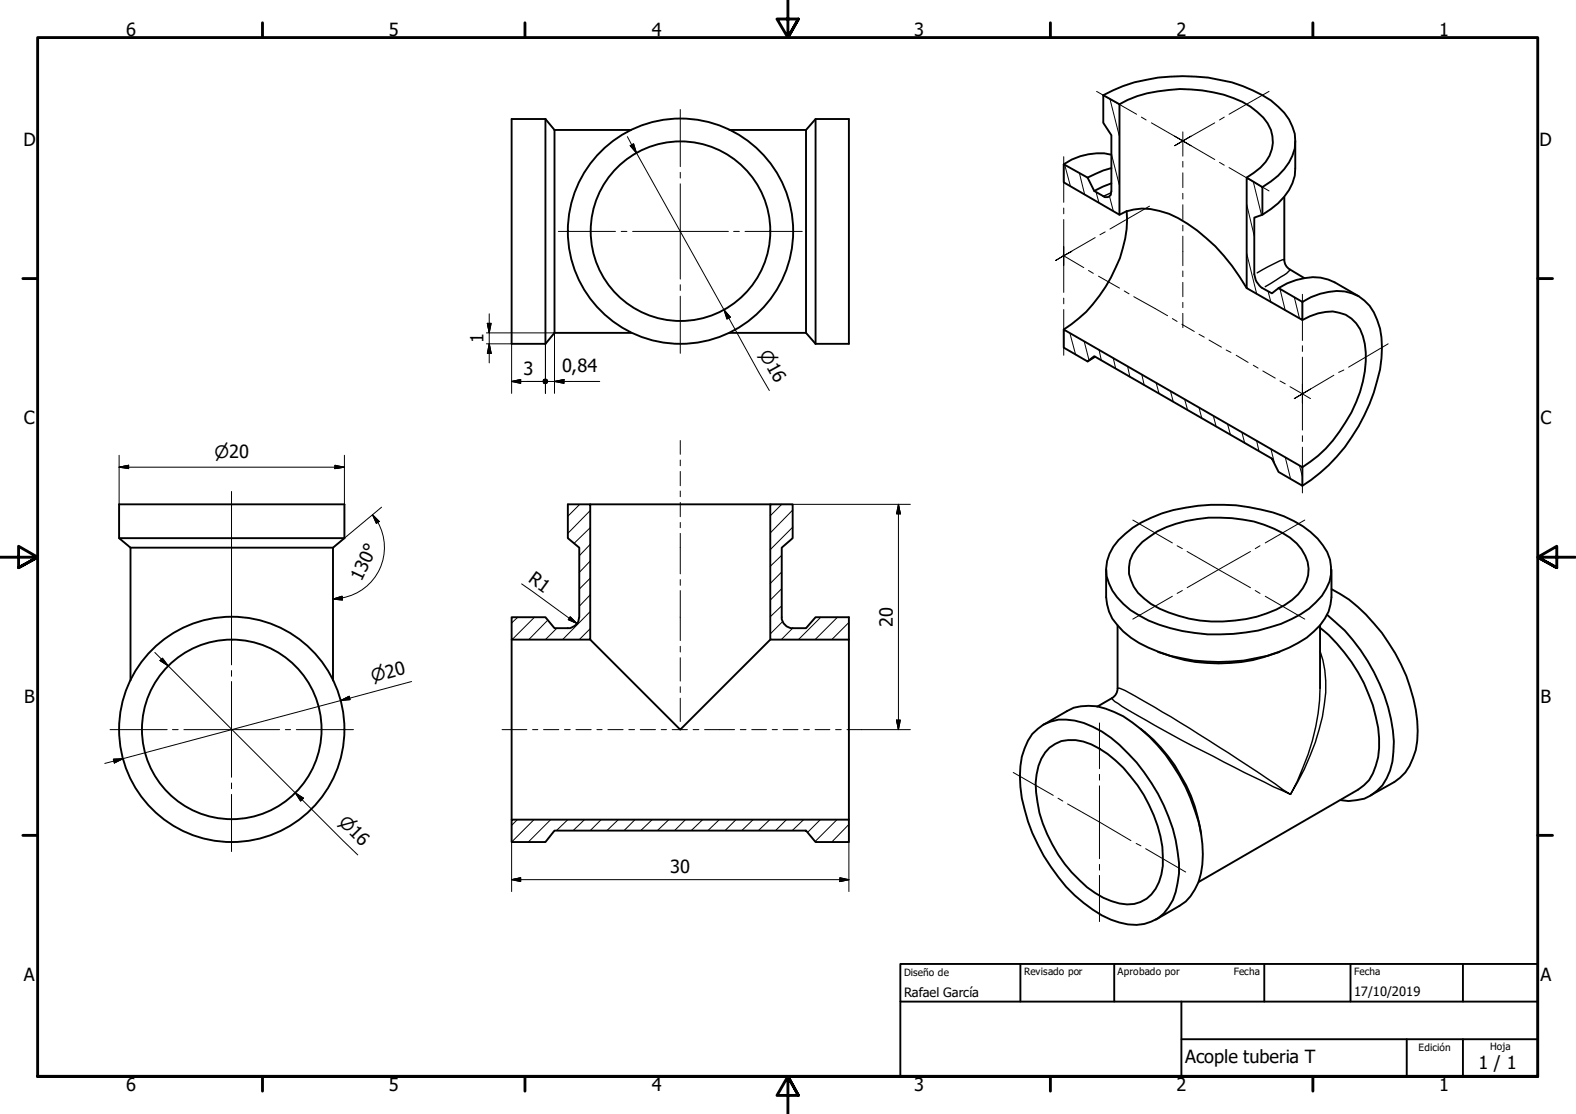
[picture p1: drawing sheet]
<svg xmlns="http://www.w3.org/2000/svg" width="420mm" height="297mm" viewBox="0 0 420 297" stroke-linecap="round" stroke-linejoin="round" font-family="sans-serif">
<!-- layer: Sombreado (ISO) -->
<g fill="none" stroke="#000" stroke-width=".27">
<path d="M294.1 32.5l.2 .4M295.9 26.4l2.5 10M283.8 43.9l1.6 5.7M287.8 46.2l1.4 5.7M292.2 51.3l.8 2.8M295.8 52.3l1 3.9M296.3 41l2.1 8.5M332.4 54.5l2 8.5M334.1 48.5l2.2 8.8M332.4 67.5l2.6 10.8M338.1 77.7l.7 2.9M341.2 77.1l1.4 5.7"/>
<path d="M345.1 79.2l1.4 5.7M285.2 88.9l1.6 5.7M289.1 91l1.2 5M293 93.2l.6 2.9M296.8 95.5l.6 2.8M300.6 97.6l.6 3M304.4 99.9l.7 2.8M308.2 102.1l.8 2.8M312 104.3l.8 2.9M315.8 106.5l.8 2.8M319.7 108.7l.7 2.9M323.5 110.9l.7 2.9"/>
<path d="M327.3 113.1l.7 2.8M331.1 115.3l.8 2.9M335 117.6l.7 2.8M338.8 119.7l1.1 4.1M154.6 134.5l-3.2 3.2M157.4 136.1l-6 6.1M208.4 134.5l-3 3M211.3 136l-5.9 6.1M342.6 121.9l1.4 5.7M346.5 124.2l.7 2.9M157.4 158.6l-3 3.1M157.4 154.2l-3 2.9"/>
<path d="M157.4 149.6l-3 3M157.4 145.1l-3 3.1M157.4 140.7l-4.4 4.2M208.4 157l-3 3M208.4 152.5l-3 3.1M208.4 148.1l-3 2.9M211.3 140.6l-5.9 5.9M138 164.6l-1.6 1.5M142.5 164.6l-6 5.9M146 165.3l-5 5.2M148.5 167.5l-3.1 3M157.4 167.6l-3 2.9"/>
<path d="M157.4 163.1l-7.4 7.4M208.4 161.5l-3 3M208.7 165.7l-3.3 3.3M211.3 167.5l-3 3M218.8 164.6l-5.9 5.9M223.3 164.6l-6 5.9M226.3 170.4v.1M226.3 166l-4.6 4.5M137.9 218.6l-1.5 1.5M142.4 218.6l-6 5.9M146.8 218.6l-6 5.9M151.4 218.6l-3.1 2.9"/>
<path d="M155.8 218.6l-3 2.9M160.3 218.6l-2.9 2.9M164.8 218.6l-3 2.9M169.3 218.6l-2.9 2.9M173.9 218.6l-3.1 2.9M178.3 218.6l-3 2.9M182.8 218.6l-3 2.9M187.3 218.6l-3 2.9M191.8 218.6l-3.1 2.9M196.2 218.6l-2.9 2.9M200.8 218.6l-3.1 2.9M205.2 218.6l-3 2.9"/>
<path d="M209.7 218.6l-2.9 2.9M214.2 218.6l-3 2.9M218.7 218.6l-3.4 3.4M223.1 218.6l-5.8 5.8M226.3 219.8l-4.6 4.7M145.4 224.4l-.1 .1M226.3 224.3l-.1 .2"/>
</g>
<!-- layer: Visible (ISO) -->
<g fill="none" stroke="#000" stroke-width=".51">
<path d="M145.4 31.7h-9v60h9M145.4 31.7v60M145.4 31.7l2.4 3M147.8 34.7v54.1M147.8 34.7h20.5M194.4 34.7h20.5M214.9 34.7l2.5-3h8.9v60h-8.9M214.9 34.7v54.1M217.4 31.7v60M294.1 25.4l4.3 2.4v29.5l-14.8-8.7v-4.8l6.3 3.6 1.8 3.5 2.4 1.4a1.33 1.33 0 0 0 1.6 .1 1.33 1.33 0 0 0 .6-1.4v-14.9l-2.2-3.3zM294.1 25.4a45.8 45.8 0 0 1 31.1-4.1 35.8 35.8 0 0 1 13.6 5.5 15.6 15.6 0 0 1 6.4 8.9 12.3 12.3 0 0 1-4.5 11.1l-4.2 3.1M298.4 27.8a33.9 33.9 0 0 1 16.2-4.1 39.4 39.4 0 0 1 16.6 3.5 16.8 16.8 0 0 1 7.6 7.5 9.6 9.6 0 0 1-4.5 11.4l-1.9 1.3"/>
<path d="M345.3 37.6v7.3a13.7 13.7 0 0 1-6.5 10.8l-2.3 1.6M296.3 48.9l-4.6 2M296.3 44.8l-2.2 .7-4.2 1.9M296.3 41.3a16.4 16.4 0 0 0-12.7 2.5M298.4 57.3a13.5 13.5 0 0 1 10.7-1.1 28.9 28.9 0 0 1 12.5 7.3 50.5 50.5 0 0 1 10.8 13.3M300.4 56.2a34.3 34.3 0 0 1-7.3 22.7 30.7 30.7 0 0 1-9.5 9M332.4 47.4l4.1 2.5v7.4l-2.1 .7v15.1a5 5 0 0 0 2.1 3.7l2.6 1.4 1.8-1.4 6.3 3.7v4.8l-14.8-8.5zM342.4 52.6v16.7M340.9 76.8a16.2 16.2 0 0 1 13.2-2.3l1.8 .8 6.3 3.7M342.4 69.3l.2 1 .9 1.2 4.2 2.7M147.8 88.8h20.5M147.8 88.8l-2.4 2.9"/>
<path d="M194.4 88.8h20.5M214.9 88.8l2.5 2.9M283.6 87.9l63.6 36.7v4.9l-6.3-3.7-1.8-3.5-47.4-27.3-1.8 1.4-6.3-3.7zM292 95.1l-2.1 1.3M347.2 80.5a16.2 16.2 0 0 1 13.2-2.3 10.9 10.9 0 0 1 6.8 7.1 26.1 26.1 0 0 1 0 16.2 47.8 47.8 0 0 1-20 28M347.2 85.3a12.7 12.7 0 0 1 11.6-1.4 9.9 9.9 0 0 1 5.1 7.8 32.3 32.3 0 0 1-6.8 23.3 31.4 31.4 0 0 1-9.9 9.6M151.4 134.5h6v36h-21v-5.9h9l2.4 2.9h3.6a3 3 0 0 0 3-2.9v-18.6l-3-2.5zM157.4 134.5h48M205.4 134.5h5.9v9l-2.9 2.5v18.6a3 3 0 0 0 2.9 2.9h3.6l2.5-2.9h8.9v5.9h-20.9zM31.7 143.5h60.1M34.8 146h54M34.8 146v35.5"/>
<path d="M91.8 143.5v-9h-60.1v9l3.1 2.5M91.8 143.5l-3 2.5v35.5M294.9 151.9v7.3a12.5 12.5 0 0 0 4.6 9.2 32.9 32.9 0 0 0 15.5 7.1 45.5 45.5 0 0 0 31.1-4.1 19.4 19.4 0 0 0 8.1-8.3l.8-3.9v-7.3M298.2 144a30.2 30.2 0 0 1 17.9-8.6 47.1 47.1 0 0 1 28.8 3.5 18.1 18.1 0 0 1 9.7 10.3 11.3 11.3 0 0 1-3.8 11.4 26.6 26.6 0 0 1-12.2 6.6 48.1 48.1 0 0 1-32.4-1.7 21.3 21.3 0 0 1-9.7-8 10.7 10.7 0 0 1 1.7-13.5zM304.5 144.5a26.8 26.8 0 0 1 14.7-6.1 37.2 37.2 0 0 1 22.7 3.7 12 12 0 0 1 7 9.5 11.4 11.4 0 0 1-6.5 9.8 37.2 37.2 0 0 1-35.6-.4 12.1 12.1 0 0 1-5.8-8 9.3 9.3 0 0 1 3.5-8.5zM355 157.1a39.1 39.1 0 0 1 15.2 14.3 45 45 0 0 1 7.8 23.5 17.4 17.4 0 0 1-3.4 11.1l-1.3 1.4-1.6 1.1-6.3 3.6M136.4 170.5v48.1M157.4 170.5l24 24 24-24M226.3 170.5v48.1M297.9 166.7v16.8M308.7 173.8a44.5 44.5 0 0 0 32.4 0M351.9 167.4a43.3 43.3 0 0 1 15.8 29.4 17.9 17.9 0 0 1-2.7 11.2l-1.4 1.4-1.5 1.2-42.6 24.6"/>
<path d="M351.9 166.7v16.8M353.8 163.9a48.5 48.5 0 0 1 17.8 33.8 18.8 18.8 0 0 1-3 11.7 11 11 0 0 1-9.1 4.2l-2.1-.3M275.2 195.7a11.4 11.4 0 0 1 11.3-3.6 27.1 27.1 0 0 1 14.2 8.8 47.7 47.7 0 0 1 13.6 29.2 18.4 18.4 0 0 1-4 13.5 11.5 11.5 0 0 1-11.9 2.4 33.4 33.4 0 0 1-16.2-12.1 47.1 47.1 0 0 1-10.2-24.1 19.4 19.4 0 0 1 3.2-14.1zM278.1 193.3l6.4-3.7a12.4 12.4 0 0 1 10.3-.6 33.2 33.2 0 0 1 13.8 9.7 48.1 48.1 0 0 1 11.9 26.3 19.2 19.2 0 0 1-3.1 14l-1.3 1.4-1.6 1.1-6.4 3.7M279.8 199.4a10.4 10.4 0 0 1 11.2-.9 32.2 32.2 0 0 1 12.3 10.9 34.8 34.8 0 0 1 6.7 21.5 10.9 10.9 0 0 1-6 9.6 10.3 10.3 0 0 1-7.7-.2 25.6 25.6 0 0 1-10.5-7.7 37.5 37.5 0 0 1-9.7-23.8 13.6 13.6 0 0 1 3.7-9.4zM296.4 186.2l-3.9 2.3M297.9 183.6l-.4 1.5-1.1 1M304 194.3a44.6 44.6 0 0 1 16.2 27.9M136.4 218.6h89.9v5.9h-8.9l-2.5-3h-67.1l-2.4 3h-9z"/>
<circle cx="181.4" cy="61.6" r="23.9"/>
<circle cx="181.4" cy="61.6" r="30"/>
<circle cx="61.8" cy="194.5" r="30"/>
<circle cx="61.8" cy="194.5" r="23.9"/>
</g>
<!-- layer: Visible fina (ISO) -->
<path d="M296.2 51.4l-1.9 .9M342.4 69.2a30.2 30.2 0 0 0-7.2 3.6M343.9 72l-.9 .9-5.7 3.5M351.9 173.6a31.6 31.6 0 0 1 .7 17.5 69.6 69.6 0 0 1-8.6 20.7 61.3 61.3 0 0 0 7.9-28.3M297.9 183.5a2.77 2.77 0 0 1 2.1 .6 577.3 577.3 0 0 1 44 27.7 553.9 553.9 0 0 1-44.9-23.5l-1.9-1.2-.8-.9" fill="none" stroke="#000" stroke-width=".38"/>
<!-- layer: Borde (ISO) -->
<g fill="none" stroke="#000" stroke-width=".76">
<path d="M210.1 0v10l-3-4.9h5.8l-2.8 4.9 2.8-4.9M70 6.1v3.9M140 6.1v3.9M280 6.1v3.9M350 6.1v3.9M6.1 74.3h3.9M410 74.3h3.9M0 148.6h10l-5-2.9v5.7l5-2.8-5 2.8M420 148.6h-10l5-2.9v5.7l-5-2.8 5 2.8M6.1 222.7h3.9M410 222.7h3.9M10 287v-277h400v277h-400h400"/>
<path d="M70 287v3.9M140 287v3.9M212.9 292.1l-2.8-5.1 2.8 5.1h-5.8l3-5.1v10M280 287v3.9M350 287v3.9"/>
</g>
<path d="M240 257h170v30h-170zM272 257v10.1M297.1 257v10.1M337.1 257v10.1M360 257v10.1M390 257v10.1M240 267.1h170M315 277.1h95M315 267.1v19.9M375 277.1v9.9M390 277.1v9.9" fill="none" stroke="#000" stroke-width=".51"/>
<!-- layer: Marca de centro (ISO) -->
<g fill="none" stroke="#000" stroke-width=".27">
<path d="M181.4 29.2v15.2M292.4 24.4l10.6 6.1M304.3 31.2l1.3 .8M307 32.8l8.3 4.8-2.1-1.3M313.2 38.8l2.1-1.2-2.1 1.2M317.5 38.8l-2.2-1.2 8.5 4.9M323.8 32.8l-8.5 4.8 2.2-1.3M326.4 31.2l-1.3 .8M338.3 24.4l-10.6 6.1M181.4 46v1.5M181.4 49v25.4M283.6 58.5v9.7v-2.4"/>
<path d="M283.6 41.8v12.2M283.6 55.5v1.5M306.5 55l-10.6 6.1M325.1 43.3l1.3 .8M327.7 44.7l10.6 6.2M148.8 61.7h15.3M165.6 61.7h1.5M168.7 61.7h25.5M181.4 75.9v1.6M181.4 79v15.2M195.6 61.7h1.5M198.6 61.7h15.3"/>
<path d="M281.4 69.5l2.2-1.3-2.2 1.3M283.6 70.7v-2.5v9.8M283.6 79.5v1.5M292 63.4l-8.4 4.8 2.2-1.2M294.6 61.8l-1.4 .8M347.2 78.5v12.3M283.6 82.5v12.2M347.2 95.2v9.8v-2.5M347.2 92.2v1.5M358.3 98.7l-1.4 .6M370.1 91.7l-10.6 6.2M345.1 106.3l2.1-1.3-2.1 1.3"/>
<path d="M347.2 107.4v-2.4v9.7M347.2 116.2v1.5M347.2 119.2v12.2M355.6 100.1l-8.4 4.9 2.2-1.3M61.7 131v46.3M302 138.7l10.5 6.1M347.9 138.7l-10.6 6.1M312.5 159l-10.5 6.1M313.8 145.5l1.4 .8M315.2 157.5l-1.4 .7M316.5 147.1l8.4 4.8M324.9 151.9l-8.4 4.8"/>
<path d="M324.9 151.9l8.5 4.8M333.4 147.1l-8.5 4.8M334.6 157.5l1.3 .7M335.9 145.5l-1.3 .8M337.3 159l10.6 6.1M61.7 178.8v1.5M29.3 194.5h15.3M46 194.5h1.5M49 194.5h25.5M61.7 181.7v25.5M76.1 194.5h1.4M79 194.5h15.2"/>
<path d="M293.1 192.8v12.2M61.7 208.8v1.5M61.7 211.8v15.3M270.1 206l10.7 6.1M282.1 212.8l1.2 .8M284.6 214.4l16.9 9.7M293.1 206.5v1.5M293.1 209.5v19.5M293.1 230.5v1.5M293.1 233.4v12.3M302.9 224.9l1.3 .6M305.4 226.3l10.7 6.2"/>
</g>
<!-- layer: Cota (ISO) -->
<g fill="none" stroke="#000" stroke-width=".27">
<path d="M167.3 36.4l37.8 67.7M168 38.8l.9-.5 .8 2.5zM129.7 91.7h6.7v13.2M129.7 88.8h18.1v16.1M129.9 86.2h1l-.5 2.6zM130.4 91.7l.5 2.5h-1zM130.4 83.7v13.1M145.4 91.7v13.2M193 82.7l1.7 1.9-.9 .5zM136.4 101.7l2.4-.5v1zM136.4 101.7h8.4M145.4 101.7h14.5"/>
<path d="M147.8 101.7l2.6-.5v1zM31.7 124.6l2.6-.5v.9zM31.7 124.6h60.1M31.7 121.4v13.1M89.3 124.1l2.5 .5-2.5 .4zM91.8 121.4v13.1M99.3 137.3l1.8 1.8-.8 .5zM99.3 137.3l1.4 2M100.7 139.2a13.7 13.7 0 0 1-9.4 20.2M101.7 135.2l-9.9 8.3M205.4 134.5h37.3M239.5 134.5l.5 2.5h-1z"/>
<path d="M239.5 134.5v60M88.8 159.8l2.4-.8 .1 1zM91.3 159.5l-2.5 .3M139.1 155.7l14.7 10.5M41.3 174l54.1 54M42.7 176.1l.6-.6 1.5 2zM152 164.5l1.8 1.7-2.3-1zM90.8 186.8l2.3-1.1 .2 .8zM109.7 181.7l-81.8 21.9M229.7 194.5h13M239 192h1l-.5 2.5zM30.2 202.4l2.6-.1-2.3 1.1z"/>
<path d="M78.7 211.4l2.2 1.4-.8 .8zM136.4 234.6l2.4-.6v1.1zM136.4 224.5v13.2M136.4 234.6h89.9M223.9 234l2.4 .6-2.4 .5zM226.3 224.5v13.2"/>
</g>
<g fill="#000" stroke="#000" stroke-width=".27">
<path d="M168 38.8l1.7 2zM168 38.8l.9-.5 .8 2.5zM129.9 86.2l.5 2.6zM129.9 86.2h1l-.5 2.6zM130.4 91.7l.5 2.5zM130.4 91.7l.5 2.5h-1zM193 82.7l1.7 1.9zM193 82.7l1.7 1.9-.9 .5zM136.4 101.7l2.4-.5zM136.4 101.7l2.4-.5v1zM145.4 101.1l.4 .1 .2 .5zM144.9 101.2l.5-.1 .6 .6z"/>
<path d="M144.9 101.2l1.1 .5h-1.2zM144.8 101.7h1.2l-1.1 .4zM144.9 102.1l1.1-.4-.6 .6zM146 101.7l-.6 .6zM146 101.7l-.2 .4zM147.8 101.7l2.6-.5zM147.8 101.7l2.6-.5v1zM31.7 124.6l2.6-.5zM31.7 124.6l2.6-.5v.9zM89.3 125l2.5-.4zM89.3 124.1l2.5 .5-2.5 .4zM99.3 137.3l1.8 1.8z"/>
<path d="M99.3 137.3l1.8 1.8-.8 .5zM239.5 134.5l.5 2.5zM239.5 134.5l.5 2.5h-1zM88.8 159.8l2.4-.8zM88.8 159.8l2.4-.8 .1 1zM42.7 176.1l2.1 1.4zM42.7 176.1l.6-.6 1.5 2zM151.5 165.2l2.3 1zM152 164.5l1.8 1.7-2.3-1zM90.8 186.8l2.3-1.1zM90.8 186.8l2.3-1.1 .2 .8zM239 192l.5 2.5z"/>
<path d="M239 192h1l-.5 2.5zM30.5 203.4l2.3-1.1zM30.2 202.4l2.6-.1-2.3 1.1zM78.7 211.4l2.2 1.4zM78.7 211.4l2.2 1.4-.8 .8zM136.4 234.6l2.4-.6zM136.4 234.6l2.4-.6v1.1zM223.9 235.1l2.4-.5zM223.9 234l2.4 .6-2.4 .5z"/>
</g>
<!-- layer: Eje (ISO) -->
<g fill="none" stroke="#000" stroke-width=".27">
<path d="M315.3 35.2v6.4M315.3 43v1.6M315.3 46.1v3.9M315.3 51.5v1.6M315.3 54.6v3.9M283.3 68.1l5.6 3.3M290.2 72.1l1.3 .8M292.9 73.6l5.5 3.2M299.7 77.6l1.3 .7M302.3 79.1l9 5.1M315.3 60.1v1.5M315.3 63v7.9"/>
<path d="M315.3 72.2v1.6M315.3 75.3v3.8M312.5 84.9l1.3 .8M315.1 86.5l3.3 1.9M315.3 80.6v1.4M315.3 83.6v3.8M319.7 89.1l1.4 .8M322.3 90.7l3.3 1.9M326.9 93.3l1.3 .7M329.6 94.7l3.1 1.9M334.1 97.4l1.3 .8M336.7 98.9l3.3 1.9"/>
<path d="M181.4 117.5v3.6M341.2 101.6l1.4 .7M343.9 103.1l5.5 3.2M181.4 122.7v1.5M181.4 125.7v3.8M181.4 130.9v1.5M181.4 134v3.8M181.4 139.3v1.4M181.4 142.2v10.8M181.4 154.5v1.6M181.4 157.5v13.3M181.4 172.3v1.5"/>
<path d="M181.4 175.4v6.2M133.9 194.5h6.6M142 194.5h1.4M144.9 194.5h4.1M150.5 194.5h1.5M153.5 194.5h4.1M159.1 194.5h1.4M162.1 194.5h4M167.6 194.5h1.6M170.7 194.5h4.1M176.3 194.5h1.4M179.2 194.5h4.1"/>
<path d="M181.4 183.1v1.5M181.4 186.2v6.2M184.8 194.5h1.5M187.8 194.5h8M197.4 194.5h1.5M200.4 194.5h3.9M205.9 194.5h1.4M208.8 194.5h3.9M214.2 194.5h1.6M217.3 194.5h3.9M222.8 194.5h1.5M225.8 194.5h3.9"/>
</g>
<g font-size="4.8">
<text x="33.7" y="9.6">6</text>
<text x="103.6" y="9.6">5</text>
<text x="173.7" y="9.6">4</text>
<text x="243.7" y="9.6">3</text>
<text x="313.7" y="9.6">2</text>
<text x="383.7" y="9.6">1</text>
<text x="6.2" y="39">D</text>
<text x="410.5" y="39">D</text>
<text x="128.9" y="91.6" transform="rotate(-90 128.9 91.6)">1</text>
<text x="139.6" y="100.1">3</text>
<text x="149.9" y="99.3">0,84</text>
<text x="6.3" y="113.1">C</text>
<text x="410.7" y="113.1">C</text>
<text x="96.4" y="155.2" transform="rotate(-65 96.4 155.2)">130°</text>
<text x="140.6" y="154.9" transform="rotate(36 140.6 154.9)">R1</text>
<text x="238" y="167.1" transform="rotate(-90 238 167.1)">20</text>
<text x="6.5" y="187.4">B</text>
<text x="410.7" y="187.4">B</text>
<text x="178.7" y="232.9">30</text>
<text x="6.3" y="261.6">A</text>
<text x="410.7" y="261.6">A</text>
<text x="316" y="283.3">Acople tuberia T</text>
<text x="394.2" y="285">1 / 1</text>
<text x="33.7" y="290.9">6</text>
<text x="103.6" y="290.9">5</text>
<text x="173.7" y="290.9">4</text>
<text x="243.7" y="290.9">3</text>
<text x="313.7" y="290.9">2</text>
<text x="383.7" y="290.9">1</text>
</g>
<g font-size="4.6">
<text x="202.3" y="94.3" transform="rotate(61 202.3 94.3)">⌀16</text>
<text x="57.1" y="122.2">⌀20</text>
<text x="99.4" y="182" transform="rotate(-15 99.4 182)">⌀20</text>
<text x="90" y="219.3" transform="rotate(45 90 219.3)">⌀16</text>
</g>
<g font-size="3.4">
<text x="241" y="265.9">Rafael García</text>
<text x="361.1" y="265.5">17/10/2019</text>
</g>
<g font-size="2.7">
<text x="241" y="260.2">Diseño de</text>
<text x="273" y="260.1">Revisado por</text>
<text x="297.9" y="260.1">Aprobado por</text>
<text x="328.9" y="260.1">Fecha</text>
<text x="361.1" y="260.1">Fecha</text>
<text x="378.2" y="280.3">Edición</text>
<text x="397.3" y="280">Hoja</text>
</g>
</svg>
